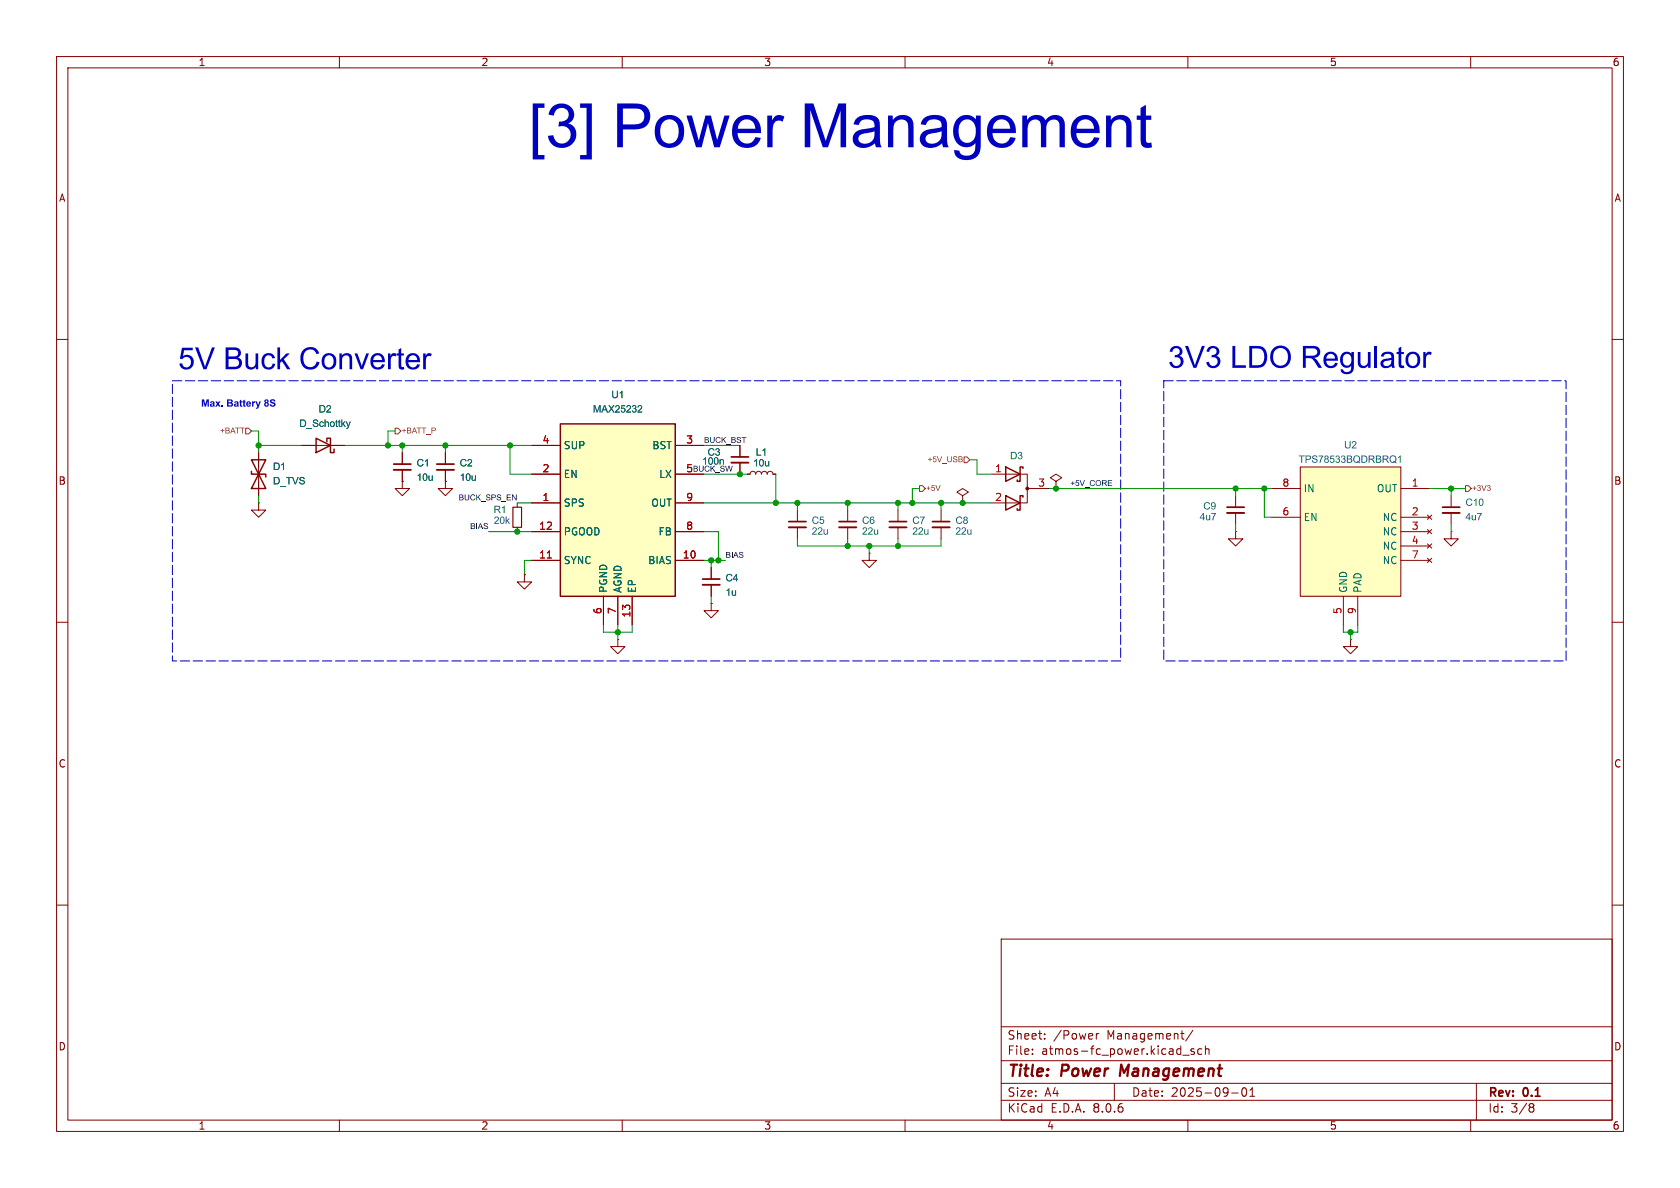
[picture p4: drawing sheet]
<svg xmlns="http://www.w3.org/2000/svg" width="297mm" height="210mm" viewBox="0 0 297 210" stroke-linecap="round" stroke-linejoin="round" font-family="sans-serif">
<g fill="none" stroke="#840000" stroke-width=".18">
<path d="M10 10h277v190h-277zM12 12h273v186h-273zM60 10v2M110 10v2M160 10v2M210 10v2M260 10v2M10 60h2M285 60h2M78.7 80v2M78.7 83.1v2M256.5 87.6v2.1"/>
<path d="M256.5 90.7v2M10 110h2M285 110h2M10 160h2M285 160h2M177 166h108v32h-108zM60 198v2M110 198v2M160 198v2M177 194.5h108M177 191.5h108M177 187.5h108"/>
<path d="M177 181.5h108M182.5 186.3v.1M182.5 185.5v.1M184.7 183.6v.1M184.7 182.8v.1M193.8 182.7v1M194.2 182.7l-.2 .1-.2 .2M197 191.5v3M208.7 182.7h.6M209.1 186.5h1.1M209.2 183.7h.1M210 198v2"/>
<path d="M210.9 182.1l-1.3 2M211.1 185.5l-.4-.1-.2 .2 .1 .2 .5 .2v.3h-.6M212.5 185.5l-.5-.1-.3 .3v.4l.2 .2h.6M213.1 185.5l.2-.1 .4 .1v.9M213.1 184.9v1.5M217.7 193.2h1.2M219.7 192.4l.2-.1a.81 .81 0 0 1 .6 .6 .81 .81 0 0 1-.3 .8l-.2 .1a.81 .81 0 0 1-.3-1.4zM221 193.8h.8M221 192.7l.4-.4v1.5M260 198v2M261 191.5v6.5M270.6 195.1h.3l.3 .3-.3 .3"/>
<path d="M270.6 195.7h.3M270.9 195.7l.2 .2 .1 .4-.3 .3h-.3"/>
</g>
<path d="M198.2 188.2l-.2 2" fill="none" stroke="#840000" stroke-width=".4"/>
<path d="M77.2 83.1h3.1M255 90.7h3.1" fill="none" stroke="#840000" stroke-width=".33"/>
<path d="M77.2 82h3.1M255 89.7h3.1" fill="none" stroke="#840000" stroke-width=".3"/>
<path d="M229.9 82.6h17.7v22.8h-17.7z" fill="#ffffc2"/>
<g fill="none" stroke="#840000" stroke-width=".18">
<path d="M130.8 78.7v2.1M91.4 88.9v.8M91.4 93.2v.8M130.8 81.8v2M132.1 83.8h.5l.1-.3 .4-.2 .4 .2 .1 .3 .2-.3 .3-.2 .4 .2 .1 .3 .2-.3 .3-.2 .4 .2 .1 .3 .2-.3 .3-.2 .4 .2 .2 .3h.5M141 90.2v2M141 93.2v2.1M149.9 90.2v2M149.9 93.2v2.1M153.7 97.8v1.3h1.2l-1.2 1.2-1.3-1.2h1.3M153.7 97.8h.1M158.7 90.2v2"/>
<path d="M158.7 93.2v2.1M166.4 90.2v2M166.4 93.2v2.1M170.2 87.6l1-.6-1-.6-1 .6 1 .6v1.3M170.2 88.9h.1M175.3 83.8h6.3v5.1h-6.3M181.6 86.4h3.8M186.7 85.1l1-.6-1-.7-1 .7 1 .6v1.3M186.7 86.4h.1M218.4 94v1.3h1.3l-1.3 1.2-1.2-1.2h1.2M218.4 94h.1M218.4 87.6v2.1"/>
<path d="M218.4 90.7v2M224.8 86.4h5.1M224.8 91.4h5.1M229.9 82.6h17.7v22.8h-17.7zM247.6 86.4h5.1M247.6 91.4h5.1M247.6 94h5.1M247.6 96.5h5.1M247.6 99.1h5.1M252.3 91.1l.8 .7M252.3 93.6l.8 .8M252.3 96.1l.8 .8"/>
<path d="M252.3 98.7l.8 .7M253.1 91.1l-.8 .7M253.1 93.6l-.8 .8M253.1 96.1l-.8 .8M253.1 98.7l-.8 .7M256.5 94v1.3h1.3l-1.3 1.2-1.2-1.2h1.2M256.5 94h.1M92.7 101.6v1.3h1.3l-1.3 1.2-1.3-1.2h1.3M92.7 101.6h.1M109.2 113v1.3h1.3l-1.3 1.3-1.3-1.3h1.3M109.2 113h.1M125.7 106.7v1.3h1.3l-1.3 1.2-1.2-1.2h1.2"/>
<path d="M125.7 106.7h.1M125.7 100.3v2.1M125.7 103.4v2M237.5 105.4v5.1M238.8 113v1.3h1.2l-1.2 1.3-1.3-1.3h1.3M238.8 113h.1M240 105.4v5.1"/>
</g>
<path d="M129.3 81.8h3M139.4 93.2h3.1M148.3 93.2h3.1M157.2 93.2h3.1M164.8 93.2h3.1M216.9 90.7h3.1M124.2 103.4h3.1" fill="none" stroke="#840000" stroke-width=".33"/>
<path d="M129.3 80.8h3M139.4 92.2h3.1M148.3 92.2h3.1M157.2 92.2h3.1M164.8 92.2h3.1M216.9 89.7h3.1M124.2 102.4h3.1" fill="none" stroke="#840000" stroke-width=".3"/>
<path d="M90.7 89.7h1.5v3.5h-1.5z" fill="none" stroke="#840000" stroke-width=".2"/>
<path d="M177.8 87.6l2.5 1.3-2.5 1.3zM177.8 82.6l2.5 1.2-2.5 1.3zM180.8 87.9v-.3h-.5v2.6h-.5v-.3M180.8 82.8v-.2h-.5v2.5h-.5v-.3" fill="none" stroke="#840000" stroke-width=".25"/>
<circle cx="181.6" cy="86.4" r=".25" fill="#840000" stroke="#840000" stroke-width=".18"/>
<path d="M99.1 74.9h20.3v30.5h-20.3z" fill="#ffffc2"/>
<path d="M55.9 77.5l2.5 1.2-2.5 1.3zM57.8 78.1v-.6h.6v2.5h.7v-.6M99.1 74.9h20.3v30.5h-20.3zM44.4 83.3v.5h2.6v.5M44.4 81.3h2.6l-2.6 5.1h2.6z" fill="none" stroke="#840000" stroke-width=".25"/>
<g fill="none" stroke="#840000" stroke-width=".18">
<path d="M53.3 78.7h7.7M94 78.7h5.1M119.4 78.7h5.1M45.7 88.9v1.3h1.3l-1.3 1.2-1.3-1.2h1.3M45.7 88.9h.1M45.7 80v7.6M71.1 85.1v1.3h1.3l-1.3 1.2-1.3-1.2h1.3M71.1 85.1h.1M71.1 80v2M71.1 83.1v2M78.7 85.1v1.3h1.3l-1.3 1.2-1.2-1.2h1.2M78.7 85.1h.1"/>
<path d="M94 88.9h5.1M94 99.1h5.1M94 94h5.1M94 83.8h5.1M119.4 88.9h5.1M119.4 99.1h5.1M119.4 94h5.1M119.4 83.8h5.1M106.7 105.4v5.1M109.2 105.4v5.1M111.8 105.4v5.1"/>
</g>
<path d="M96.8 98.6h.7" fill="none" stroke="#a90000" stroke-width=".18"/>
<path d="M69.6 83.1h3" fill="none" stroke="#840000" stroke-width=".33"/>
<path d="M69.6 82h3" fill="none" stroke="#840000" stroke-width=".3"/>
<path d="M43.4 75.7h.5l.5 .5-.5 .5h-.5zM69.8 75.7h.6l.5 .5-.5 .5h-.6zM162.6 85.9h.5l.5 .5-.5 .5h-.5zM170.4 80.8h.5l.5 .5-.5 .5h-.5zM259.1 85.9h.5l.5 .5-.5 .5h-.5z" fill="none" stroke="#725600" stroke-width=".18"/>
<g fill="#0000c2">
<path d="M94.2 18.3h2.1v.8h-1.2v8.3h1.2v.8h-2.1z"/>
<path d="M97.7 18.9a2.31 2.31 0 0 1 3.8 1.4 1.66 1.66 0 0 1-1 1.5 2.17 2.17 0 0 1 1.4 2.1 2.17 2.17 0 0 1-1.4 2 2.47 2.47 0 0 1-3.6-1.9l.9-.1a1.55 1.55 0 0 0 1.8 1.4 1.55 1.55 0 0 0 1.2-2 1.55 1.55 0 0 0-2.1-.9l.1-.9a1.29 1.29 0 0 0 1.5-.5 1.29 1.29 0 0 0-.1-1.6 1.38 1.38 0 0 0-1.5-.2 1.38 1.38 0 0 0-.8 1.2l-.9-.1 .2-.8z"/>
<path d="M102.6 18.3h2v9.9h-2v-.8h1.1v-8.3h-1.1z"/>
<path d="M109.1 18.3h2.9a2.62 2.62 0 0 1 2.7 1.2 2.34 2.34 0 0 1-2.3 3.4h-2.3v3.1h-1v-4h3a1.45 1.45 0 0 0 1.8-1.4 1.45 1.45 0 0 0-1.8-1.4h-2v2.8h-1z"/>
<path d="M142.3 18.3h1.5l2.2 6.6 2.2-6.6h1.4v7.7h-1v-6.5l-2.2 6.5h-.9l-2.3-6.6v6.6h-.9z"/>
<path d="M201.6 19.1l1-.6v1.9h.9v.8h-.9v3.8a.66 .66 0 0 0 .9 .2l.2 .8-.4 .1a1.3 1.3 0 0 1-1.4-.3 1.3 1.3 0 0 1-.3-1.4v-3.2h-.7v-.8h.7z"/>
</g>
<path d="M30.5 67.3h167.6v49.5h-167.6zM205.7 67.3h71.2v49.5h-71.2z" fill="none" stroke="#0000c2" stroke-width=".18" stroke-dasharray="1.7 .6"/>
<g fill="none" stroke="#009600" stroke-width=".18">
<path d="M44.4 76.2h1.3v3.8M45.7 78.7h7.6M61 78.7h33M69.8 76.2h-1.2v2.5M71.1 78.7v1.3M78.7 78.7v1.3M90.2 78.7v5.1h3.8M124.5 78.7h6.3M45.7 87.6v1.3M86.4 94h7.6M91.4 88.9h2.6M94 99.1h-1.3v2.5"/>
<path d="M124.5 99.1h3.8M124.5 94h2.5v5.1M124.5 83.8h7.6M124.5 88.9h50.8M125.7 99.1v1.2M137.2 83.8v5.1M141 95.3v1.2h25.4v-1.2M141 88.9v1.3M149.9 88.9v1.3M149.9 95.3v1.2M153.7 96.5v1.3M158.7 88.9v1.3"/>
<path d="M158.7 95.3v1.2M162.6 86.4h-1.3v2.5M166.4 88.9v1.3M171.4 81.3h1.3v2.5h2.6M185.4 86.4h39.4M218.4 86.4v1.2M218.4 92.7v1.3M223.5 86.4v5h1.3M252.7 86.4h6.4M256.5 86.4v1.2M256.5 92.7v1.3M106.7 110.5v1.3h5.1v-1.3"/>
<path d="M109.2 110.5v2.5M125.7 105.4v1.3M237.5 110.5v1.3h2.5v-1.3M238.8 111.8v1.2"/>
</g>
<g fill="none" stroke="#840000" stroke-width=".18">
<path d="M53.3 78.7h2.6M58.4 78.7h2.6M94 78.7h5.1M119.4 78.7h5.1M130.8 78.7v2.1M45.7 80v2.6M45.7 85.1v2.5M71.1 85.1h.1M71.1 80v2M71.1 83.1v2M78.7 85.1h.1M78.7 80v2"/>
<path d="M78.7 83.1v2M94 83.8h5.1M94 88.9h5.1M94 99.1h5.1M94 94h5.1M119.4 83.8h5.1M119.4 88.9h5.1M119.4 99.1h5.1M119.4 94h5.1M130.8 81.8v2M132.1 83.8h.5M136.7 83.8h.5"/>
<path d="M92.7 101.6h.1M106.7 105.4v5.1M109.2 105.4v5.1M111.8 105.4v5.1M125.7 106.7h.1M125.7 100.3v2.1M125.7 103.4v2"/>
</g>
<path d="M96.8 98.6h.7" fill="none" stroke="#a90000" stroke-width=".18"/>
<g fill="#009600" stroke="#009600" stroke-width=".18">
<circle cx="137.2" cy="88.9" r=".46"/>
<circle cx="125.7" cy="99.1" r=".46"/>
<circle cx="127" cy="99.1" r=".46"/>
<circle cx="130.8" cy="83.8" r=".46"/>
<circle cx="186.7" cy="86.4" r=".46"/>
<circle cx="218.4" cy="86.4" r=".46"/>
<circle cx="256.5" cy="86.4" r=".46"/>
<circle cx="223.5" cy="86.4" r=".46"/>
<circle cx="238.8" cy="111.8" r=".46"/>
<circle cx="166.4" cy="88.9" r=".46"/>
<circle cx="170.2" cy="88.9" r=".46"/>
<circle cx="141" cy="88.9" r=".46"/>
<circle cx="149.9" cy="96.5" r=".46"/>
<circle cx="149.9" cy="88.9" r=".46"/>
<circle cx="158.7" cy="88.9" r=".46"/>
<circle cx="161.3" cy="88.9" r=".46"/>
<circle cx="153.7" cy="96.5" r=".46"/>
<circle cx="158.7" cy="96.5" r=".46"/>
<circle cx="71.1" cy="78.7" r=".46"/>
<circle cx="68.6" cy="78.7" r=".46"/>
<circle cx="78.7" cy="78.7" r=".46"/>
<circle cx="90.2" cy="78.7" r=".46"/>
<circle cx="45.7" cy="78.7" r=".46"/>
<circle cx="91.4" cy="94" r=".46"/>
<circle cx="109.2" cy="111.8" r=".46"/>
</g>
<text font-size="10.6" fill="#0000c2" x="93.5" y="30.4">[3] Power Management</text>
<g font-size="5.3" fill="#0000c2">
<text x="31.5" y="65.9">5V Buck Converter</text>
<text x="206.5" y="65.7">3V3 LDO Regulator</text>
</g>
<g font-size="2.8" fill="#840000">
<text x="178" y="190.9">Title:</text>
<text x="187.7" y="190.9">Power</text>
<text x="198.8" y="190.9">Management</text>
</g>
<g font-size="2.1" fill="#840000">
<text x="178" y="184">Sheet:</text>
<text x="186.2" y="184">/Power</text>
<text x="195.7" y="184">Management/</text>
<text x="178" y="186.7">File:</text>
<text x="184.1" y="186.7">atmos-fc_power.kicad_sch</text>
<text x="178" y="196.9">KiCad</text>
<text x="178" y="194.1">Size:</text>
<text x="184.7" y="194.1">A4</text>
<text x="185.7" y="196.9">E.D.A.</text>
<text x="193.3" y="196.9">8.0.6</text>
<text x="200" y="194.1">Date:</text>
<text x="207" y="194.1">2025-09-01</text>
<text x="263" y="194.3">Rev:</text>
<text x="263" y="196.9">Id:</text>
<text x="267.1" y="196.9">3/8</text>
<text x="269.4" y="194.3">0.1</text>
</g>
<g font-size="1.8" fill="#840000">
<text x="35" y="11.9">1</text>
<text x="85" y="11.9">2</text>
<text x="135" y="11.9">3</text>
<text x="185" y="11.9">4</text>
<text x="235" y="11.9">5</text>
<text x="285" y="11.9">6</text>
<text x="10.3" y="35.9">A</text>
<text x="285.3" y="35.9">A</text>
<text x="10.3" y="85.9">B</text>
<text x="285.3" y="85.9">B</text>
<text x="10.3" y="135.9">C</text>
<text x="285.3" y="135.9">C</text>
<text x="10.3" y="185.9">D</text>
<text x="285.3" y="185.9">D</text>
<text x="35" y="199.9">1</text>
<text x="85" y="199.9">2</text>
<text x="135" y="199.9">3</text>
<text x="185" y="199.9">4</text>
<text x="235" y="199.9">5</text>
<text x="285" y="199.9">6</text>
</g>
<g font-size="1.8" fill="#006464">
<text x="108.1" y="70.9">U1</text>
<text x="52.9" y="75.9">D_Schottky</text>
<text x="56.3" y="73.4">D2</text>
<text x="104.8" y="73.4">MAX25232</text>
<text x="48.3" y="83.6">D1</text>
<text x="73.7" y="82.9">C1</text>
<text x="81.3" y="82.9">C2</text>
<text x="99.6" y="79.6">SUP</text>
<text x="115.2" y="79.6">BST</text>
<text x="124.1" y="82.6">100n</text>
<text x="125.1" y="81">C3</text>
<text x="133.1" y="82.9">10u</text>
<text x="133.6" y="81">L1</text>
<text x="178.6" y="81.6">D3</text>
<text x="229.6" y="82.3">TPS78533BQDRBRQ1</text>
<text x="237.6" y="79.7">U2</text>
<text x="48.3" y="86.1">D_TVS</text>
<text x="73.7" y="85.5">10u</text>
<text x="81.3" y="85.5">10u</text>
<text x="99.6" y="89.8">SPS</text>
<text x="99.6" y="84.7">EN</text>
<text x="115" y="89.8">OUT</text>
<text x="116.4" y="84.7">LX</text>
<text x="230.4" y="87.2">IN</text>
<text x="243.3" y="87.2">OUT</text>
<text x="259.1" y="89.9">C10</text>
<text x="87.3" y="91.2">R1</text>
<text x="87.3" y="93.1">20k</text>
<text x="99.6" y="94.8">PGOOD</text>
<text x="116.3" y="94.8">FB</text>
<text x="143.5" y="93.1">C5</text>
<text x="143.5" y="95">22u</text>
<text x="152.4" y="93.1">C6</text>
<text x="152.4" y="95">22u</text>
<text x="161.3" y="93.1">C7</text>
<text x="161.3" y="95">22u</text>
<text x="168.9" y="93.1">C8</text>
<text x="168.9" y="95">22u</text>
<text x="212.1" y="92.4">4u7</text>
<text x="212.7" y="90.5">C9</text>
<text x="230.4" y="92.3">EN</text>
<text x="244.3" y="92.3">NC</text>
<text x="244.3" y="94.8">NC</text>
<text x="259.1" y="92.4">4u7</text>
<text x="99.6" y="99.9">SYNC</text>
<text x="114.5" y="99.9">BIAS</text>
<text x="244.3" y="97.4">NC</text>
<text x="244.3" y="99.9">NC</text>
<text x="107.5" y="104.9" transform="rotate(-90 107.5 104.9)">PGND</text>
<text x="110.1" y="104.9" transform="rotate(-90 110.1 104.9)">AGND</text>
<text x="112.6" y="104.9" transform="rotate(-90 112.6 104.9)">EP</text>
<text x="128.3" y="103.2">C4</text>
<text x="128.3" y="105.8">1u</text>
<text x="238.4" y="104.9" transform="rotate(-90 238.4 104.9)">GND</text>
<text x="240.9" y="104.9" transform="rotate(-90 240.9 104.9)">PAD</text>
</g>
<text font-size="1.8" fill="#0000c2" x="35.6" y="72.1">Max. Battery 8S</text>
<g font-size="1.8" fill="#a90000">
<text x="95.8" y="83.6">2</text>
<text x="95.8" y="78.5">4</text>
<text x="121.2" y="78.5">3</text>
<text x="121.2" y="83.6">5</text>
<text x="175.8" y="83.6">1</text>
<text x="95.8" y="88.6">1</text>
<text x="121.2" y="88.6">9</text>
<text x="175.8" y="88.6">2</text>
<text x="183.4" y="86.1">3</text>
<text x="226.6" y="86.1">8</text>
<text x="249.5" y="86.1">1</text>
<text x="95.2" y="93.7">12</text>
<text x="121.2" y="93.7">8</text>
<text x="226.6" y="91.2">6</text>
<text x="249.5" y="91.2">2</text>
<text x="249.5" y="93.7">3</text>
<text x="95.2" y="98.8">11</text>
<text x="120.6" y="98.8">10</text>
<text x="249.5" y="96.3">4</text>
<text x="249.5" y="98.8">7</text>
<text x="106.4" y="108.7" transform="rotate(-90 106.4 108.7)">6</text>
<text x="109" y="108.7" transform="rotate(-90 109 108.7)">7</text>
<text x="111.5" y="109.3" transform="rotate(-90 111.5 109.3)">13</text>
<text x="237.2" y="108.7" transform="rotate(-90 237.2 108.7)">5</text>
<text x="239.8" y="108.7" transform="rotate(-90 239.8 108.7)">9</text>
</g>
<g font-size="1.4" fill="#725600">
<text x="38.9" y="77">+BATT</text>
<text x="71" y="77">+BATT_P</text>
<text x="164" y="82.1">+5V_USB</text>
<text x="163.7" y="87.2">+5V</text>
<text x="260.2" y="87.2">+3V3</text>
</g>
<g font-size="1.4" fill="#0f0f0f">
<text x="122.5" y="83.5">BUCK_SW</text>
<text x="124.5" y="78.5">BUCK_BST</text>
<text x="81.1" y="88.6">BUCK_SPS_EN</text>
<text x="189.2" y="86.1">+5V_CORE</text>
<text x="83.1" y="93.7">BIAS</text>
<text x="128.3" y="98.8">BIAS</text>
</g>
</svg>
